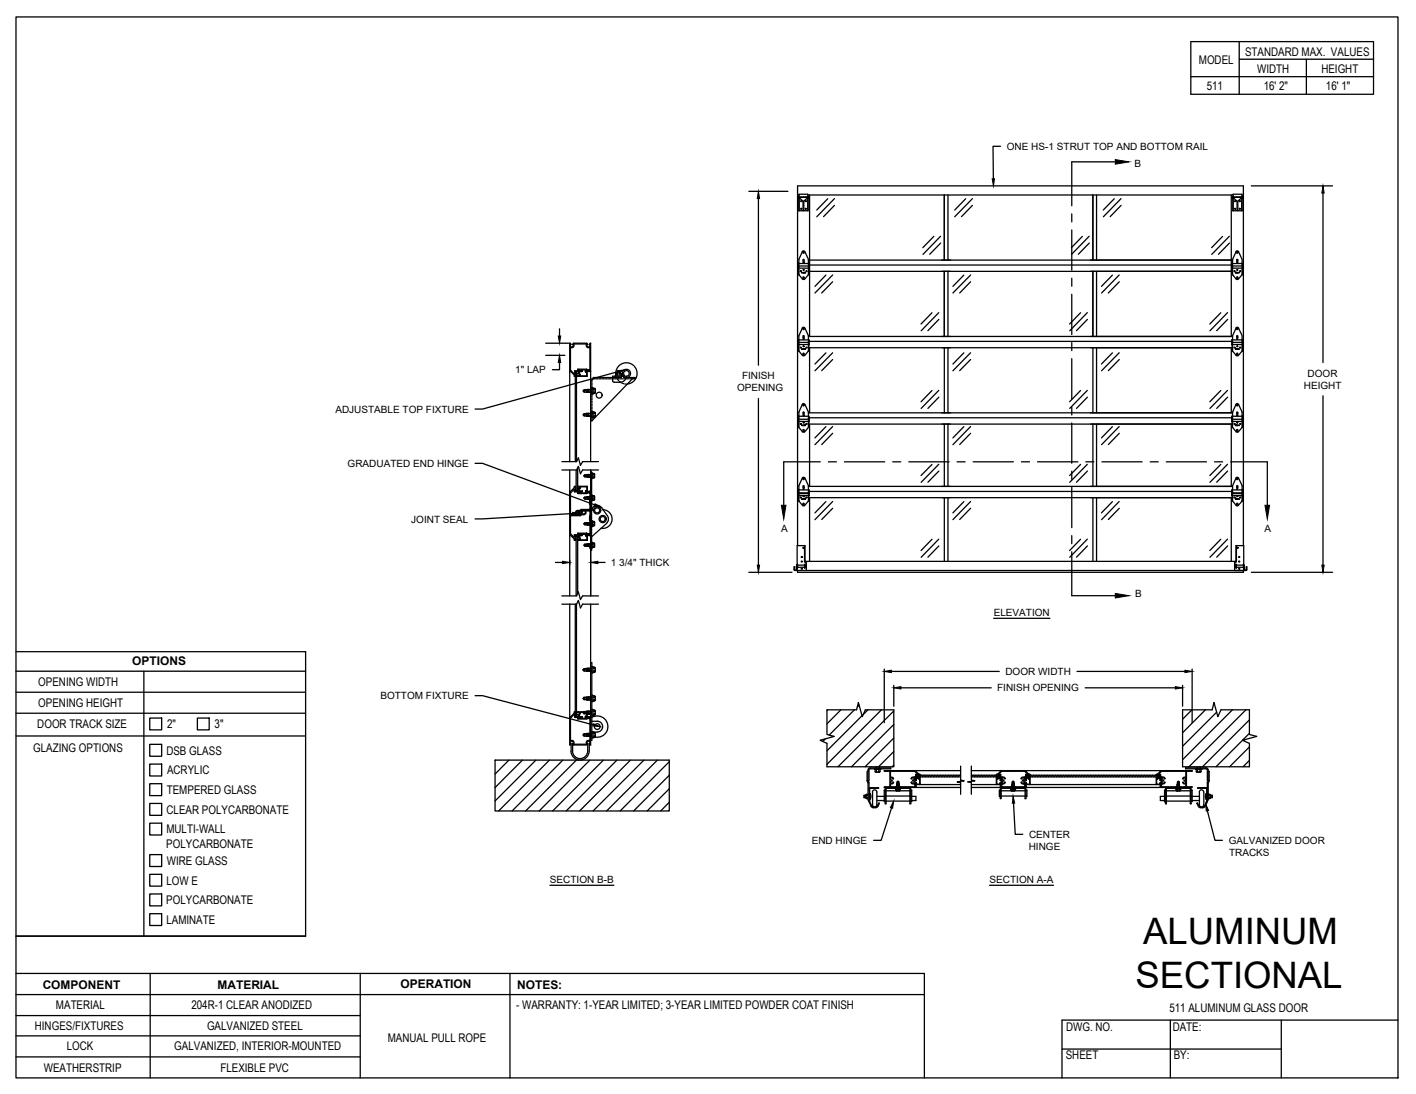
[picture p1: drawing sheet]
<svg xmlns="http://www.w3.org/2000/svg" width="279mm" height="216mm" viewBox="0 0 279 216" stroke-linecap="round" stroke-linejoin="round" font-family="sans-serif">
<!-- layer: ANNOTATIONS -->
<g fill="none" stroke="#000" stroke-width=".25">
<path d="M147.8 37.8h7.7M149.6 39.2v32.9M197.4 28.9h-1.5l.1 6.4M246.9 36.7h16M261 38.1v33.4M107.7 67.7h4.5M107.7 70.1h3.8M110.4 71.5v1.5h-1.4M110.4 64.9v1.4M121.9 73.4l-26.7 7.3h-1.5M149.6 78.6v32.9M261 78.1v33.4"/>
<path d="M93.7 91.4h1.5l22.1 8.2M109.6 111h1.4M112.4 110.5v1M113 101.3l-19.3 1.1M116.5 110.5v.2M118 111h1.4M147.8 112.9h8.5M246.9 112.9h16M93.7 137.3h1.5l21.9 5.7M174.5 132v10.6M175.9 132.5h21.3M176.4 135.3v4.1"/>
<path d="M177.8 135.7h17.8M196.1 122h11.1M212.5 132.5h21.3M214.1 135.7h17.8M233.3 135.3v4.1M235.2 132v10.6M175.9 159.4l-2 6.4h-1.5M200 158.5l.3 6.2h1.5M238.2 160l1.5 5.8h1.5M108.5 174.7h12.6M195.3 174.7h12.6"/>
</g>
<g fill="#000" stroke="#000" stroke-width=".2">
<path d="M149.6 37.8l.3 1.4h-.5zM195.8 35.3h.4l-.2 1.4zM261 36.7l.3 1.4h-.5zM110.2 66.3h.4l-.2 1.4zM110.4 70.1l.2 1.4h-.4zM121.8 73.2l1.4-.2-1.3 .6zM117.4 99.4l1.2 .7-1.4-.2zM111 110.8l1.4 .2-1.4 .2zM113 101.1l1.4 .2-1.4 .3zM116.5 111l1.5-.2v.4zM149.4 111.5h.5l-.3 1.4zM260.8 111.5h.5l-.3 1.4z"/>
<path d="M174.5 132.5l1.4-.2v.4zM176.4 135.7l1.4-.2v.5zM231.9 135.5l1.4 .2-1.4 .3zM233.8 132.3l1.4 .2-1.4 .2zM117.1 142.8l1.3 .6-1.4-.1zM176.3 158.1l-.2 1.4-.4-.1zM199.9 157.1l.3 1.4h-.5zM237.9 158.6l.6 1.3-.5 .2z"/>
</g>
<!-- layer: 511 -->
<g fill="none" stroke="#000" stroke-width=".25">
<path d="M157.4 38.5h.3M157.6 38.8l-.1 .4 .2-.4M157.7 38.3h1.7v.6h-1.7zM157.7 38.9v.1M157.7 38.9l-.1 .1v2.6h.9v-1.9l-.8-.7v2.6M157.8 38.9h1.5M159.3 38.9l.1 .1v2.6h-.8v-1.9l.8-.7M159.3 38.9l.1 .1M159.4 38.8v.1M159.4 39v2.6M159.4 38.8l.2 .4-.1-.3M159.4 38.5h83.9"/>
<path d="M159.7 38.5v27.9M163.3 39.2l-2.1 2.2M164.7 39.2l-3.5 3.6M186.3 38.5v12.8M187 38.5v12.8M190.5 39.2l-2.1 2.2M191.9 39.2l-3.5 3.6M215.6 38.5v12.8M216.4 38.5v12.8M219.9 39.2l-2.2 2.2M221.2 39.2l-3.5 3.6M243 38.5v27.9"/>
<path d="M243.3 38.8l-.1 .4 .1-.4M243.4 38.9l-.2 .1v2.6h.9v-1.9l-.8-.7v2.6M243.4 38.9l-.1 .1M243.4 38.9h1.5M244.9 38.9l.1 .1M244.9 38.9l.2 .1v2.6h-.9v-1.9l.8-.7M245 39v2.6M245 38.9h-1.7v-.6h1.7v.6M245 38.8l.2 .4-.2-.4M245 38.5h.3M157.5 52.5h.1M157.6 52.1l-.1 .9 .1-.1"/>
<path d="M157.6 54.2l.9 1 1-1M157.6 51.9v2.3M157.6 52h1.9M157.6 52.5h1.9M157.6 52.9h1.9M158.3 53.8h-.1M158.3 49.7a.29 .29 0 0 1 .2-.2 .29 .29 0 0 1 .3 .2M158.3 49.7l-.7 1.5v3M158.3 53.8h.1M158.5 54.7h.1M158.5 51.3h.1M158.5 49.7v-.1l.2 .1-.1 .2h-.1"/>
<path d="M158.5 53.8h.1M158.5 49.7v.2M158.5 51.3v.2M158.5 54.7v.2M158.6 53.8h.1M158.7 54.7l-.1 .3-.1-.1M158.7 51.3l-.1 .3-.1-.1M158.8 49.7l.7 1.5v3M158.9 53.8h.1M159.5 51.9v2.3M159.5 51.3h83.7M159.6 52.1l.1 .9-.1-.1"/>
<path d="M159.6 53.6h83.5M159.7 52.5h-.1M159.7 52.3h83.4M163 54.3l-2.2 2.2M164.3 54.3l-3.5 3.5M164.3 55.6l-2.2 2.2M164.7 40.5l-2.2 2.3M184.3 46.7l-2.2 2.2M185.6 46.6l-3.5 3.6M185.6 48l-2.1 2.2M186.3 53.6v12.8M187 53.6v12.8"/>
<path d="M190.2 54.3l-2.2 2.2M191.5 54.3l-3.5 3.5M191.5 55.6l-2.1 2.2M191.9 40.5l-2.2 2.3M213.6 46.7l-2.2 2.2M214.9 46.6l-3.5 3.6M214.9 48l-2.1 2.2M215.6 53.6v12.8M216.4 53.6v12.8M219.5 54.3l-2.2 2.2M220.8 54.3l-3.4 3.5M220.9 55.6l-2.2 2.2"/>
<path d="M221.2 40.5l-2.1 2.3M241.2 46.7l-2.1 2.2M242.6 46.6l-3.5 3.6M242.6 48l-2.2 2.2M243.1 52.5h.1M243.1 52.1v.8M243.2 51.9v2.3M243.2 52h1.9M243.2 52.5h1.9M243.2 52.9h1.9M243.2 54.2l.7 .9M243.8 53.8h.1"/>
<path d="M243.9 49.7a.29 .29 0 0 1 .2-.2 .29 .29 0 0 1 .3 .2M243.9 49.7l-.7 1.5v3M244 54.7h.2M244 51.3h.2M244 54.7l.1 .3 .1-.3M244 51.3l.1 .3 .1-.3M244.1 49.6l.1 .1-.1 .3zM244.1 53.8h.1M244.2 53.8h.1M244.3 53.8h.1M244.4 49.7l.7 1.5v3M244.4 53.8h.1"/>
<path d="M245.1 51.9l.1 2.3-1 .9h-.3M245.2 52.1v.8M245.2 52.5h.1M245.2 52.3h.1M112.4 73.3h.2l.7 .7v.3h.2M112.5 68.6h.1a.53 .53 0 0 0 .6-.1 .53 .53 0 0 0 0-.6h2.5a.53 .53 0 0 0 .1 .6 .53 .53 0 0 0 .6 .1M112.6 68.6v4.6l.6 .5h.2M112.7 68l-.1 .3 .2 .2 .3-.2-.1-.3M112.7 68l-.3-.3v23.4M113 68l.2-.3h2.6l.2 .3M113.4 73.3v.4M113.5 74.3v16.8"/>
<path d="M113.6 74v.1M113.6 74.1h.1M113.6 74h.1M113.6 73.7h.1M113.6 73.7v.1M113.6 73.8v.2M113.6 74.2l-.1 .1M113.7 73.3v17.8M113.7 73.7h.2M113.9 73.7h.2M113.9 73.7h.1M114 73.7l.1 .1"/>
<path d="M114.1 73.7h.1a.23 .23 0 0 1 .1 .3 .23 .23 0 0 1-.3 .2M114.1 74.2l-.4 .1M114.1 73.2v-.2h.5v.3h.3M114.1 73.2h.2v.2l-.3 .3M114.1 73l.3 .1-.1 .6M114.1 73.1l.1 .1M114.2 73.2v.1h-.7l.1 .4M114.3 73.7l.2 .5M114.5 73.9v.1M114.5 74.2h1.2M114.9 73.2l-.2-.2h1l.1 .1-.3 .2 .9-.2-.3 .2h.4M114.9 73.3h.1"/>
<path d="M115.5 73.4h.1M115.5 73.2v.2M115.5 73.2l.1 .1M115.5 73.1v.1M115.5 73.4h.2M115.6 73.3h.1M115.6 73.2v.1M115.6 73.3h.2v1l-1.8-.1M115.7 76.9l.1 .5M115.7 77l-.6 .2 .3 .2M115.7 74.2h.1M115.7 73.4l.1 .7"/>
<path d="M115.7 74.1l.1 .1M115.8 72.9l-1.7-.1-.1 .4h-.6M115.8 74.2h-.1M115.9 76.9h-.6l-.2 .3 .2 .2h.9M115.9 76.9h.2M115.9 76.9l.1 .5M116 68l-.2 .3 .3 .2 .3-.2-.1-.3M116.1 76.9h.7M116.1 76.9l.1 .5M116.2 77.4h.6M116.3 68l.2-.3v23.4M116.4 68.6v4.3l-.5 .1-.2-.1"/>
<path d="M116.8 76.6h.2v1.1h-.2M116.8 75v.3M116.8 75.5v.4M116.8 76.1v1.6M116.8 77.9v.4M116.8 78.5v.4M116.8 79.1v.4M116.8 79.7v.4M117 76.6l.4 .1 .1 .8-.5 .2M117 77.4h.3M117 76.9h.3M117 74.8h.5"/>
<path d="M117.1 74.5l-.3 .5h-.3M117.1 74.5h4.4M117.3 76.9l.2 .1M117.3 77.4l.2 .1M117.5 76.8l-.2 .1M117.5 77.3l-.2 .1M117.7 74.8h.4M118.3 74.8h.4M118.9 74.8h.4M119.5 74.8h.3M120.1 74.8h.4M120.7 74.8h.4"/>
<path d="M121.2 74.8h.4M121.5 74v.3M121.5 74h1.1M121.5 74a2.11 2.11 0 0 1 1.8-2.4 2.11 2.11 0 0 1 2.4 1.9 2.11 2.11 0 0 1-1.9 2.3M121.6 73.7v.3M121.6 74.4l.2 .3M121.7 73.6l-.1 .1M121.7 73.6h.7M121.8 73.7v.3M121.8 74.5h.8M121.8 74.8h.4M121.9 74.8l.2 .3"/>
<path d="M121.9 73.6l-.1 .1-.1-.1M122.2 73.6l.1 .1 .1-.1M122.2 75.3l.4 .2M122.3 73.7v.3M122.4 73.6l.2 .1M122.4 74.8h.4M122.6 73.7v.3M122.6 74v.3M122.7 75.6l.4 .1M123 74.8h.4M123 74.5h.6M123.2 74.1a.56 .56 0 0 1 .1-.9 .56 .56 0 0 1 .8 .4 .56 .56 0 0 1-.5 .7h-2.7v.8l.3 .3"/>
<path d="M123.2 74.1l-.2 .2a.81 .81 0 0 1 .2-1.3 .81 .81 0 0 1 1.2 .5 .81 .81 0 0 1-.8 1M123.3 75.8h.3M123.6 74.5a1.17 1.17 0 0 1-1.2 .9h-1.2M123.6 74.5h1.8v.3h-.6l-8 8.2M123.6 74.8h.4M124.2 74.8h.5M157.5 67.5l.1 .1M157.6 67.2l-.1 .9 .1-.1M157.6 69.3l.9 .9 1-.9M157.6 67v2.3M157.6 67.1h1.9M157.6 67.6h1.9"/>
<path d="M157.6 68h1.9M158.3 68.9h-.1M158.3 68.9h.1M158.5 79.9l.1-.1 .1 .2h-.2M158.5 70h.1M158.5 69.8h.1M158.5 66.3h.1l.1 .3h-.2M158.5 64.8v-.1l.2 .1-.1 .2-.1-.1M158.5 68.8v.1M158.5 64.8v.2M158.5 66.3v.3M158.5 69.8v.2"/>
<path d="M158.5 79.9v.1M158.5 68.9h.1M158.6 68.9h.1M158.7 69.8v.2M158.7 68.8h.1M158.8 68.8h.1M158.8 79.8a.29 .29 0 0 0-.3-.1 .29 .29 0 0 0-.2 .1l-.7 1.5v3M158.8 64.7a.29 .29 0 0 0-.3-.1 .29 .29 0 0 0-.2 .1l-.7 1.6v3M158.8 64.8l.7 1.5v3M158.8 79.8l.7 1.5v3M158.9 68.9h.1M159.5 67v2.3"/>
<path d="M159.5 66.4h83.7M159.6 67.2l.1 .9-.1-.1M159.6 68.6h83.5M159.7 67.5l-.1 .1M159.7 67.4h83.4M159.7 68.6v12.9M163 69.6l-2.2 2.2M164.3 69.6l-3.5 3.6M164.3 71l-2.2 2.2M183.9 61.7l-2.2 2.2M183.9 77.1l-2.2 2.2M185.2 61.7l-3.4 3.6"/>
<path d="M185.2 77l-3.4 3.6M185.3 63l-2.2 2.3M185.3 78.4l-2.2 2.2M186.3 68.6v12.9M187 68.6v12.9M190.2 69.6l-2.2 2.2M191.5 69.6l-3.5 3.6M191.5 71l-2.1 2.2M213.2 61.7l-2.1 2.2M213.2 77.1l-2.1 2.2M214.5 61.7l-3.4 3.6M214.5 77l-3.4 3.6"/>
<path d="M214.6 63l-2.2 2.3M214.6 78.4l-2.2 2.2M215.6 68.6v12.9M216.4 68.6v12.9M219.5 69.6l-2.2 2.2M220.8 69.6l-3.4 3.6M220.9 71l-2.2 2.2M240.9 61.7l-2.2 2.2M240.9 77.1l-2.2 2.2M242.2 61.7l-3.5 3.6M242.2 77l-3.5 3.6M242.2 63l-2.1 2.3"/>
<path d="M242.2 78.4l-2.1 2.2M243 68.6v12.9M243.1 67.5v.1M243.1 67.2v.8M243.2 69.3v-3l.7-1.6 .2-.1 .3 .2 .7 1.5v3M243.2 67v2.3M243.2 67.1h1.9M243.2 67.6h1.9M243.2 68h1.9M243.2 69.3l.7 .8M243.8 68.9h.1M243.9 68.8h.1"/>
<path d="M244 68.8h.1M244 69.8h.2M244 70h.2M244 69.8v.2M244.1 79.8l.1 .1-.1 .2zM244.1 66.3h.1l-.1 .4zM244.1 64.7l.1 .1-.1 .2zM244.1 68.9h.1M244.2 68.9h.1M244.2 68.8v.1M244.2 69.8v.2M244.3 68.9h.1"/>
<path d="M244.4 68.9h.1M245.1 67l.1 2.3-1 .9-.3-.1M245.2 67.2v.8M245.2 67.5v.1M245.2 67.4h.1M110.9 92.8h2.9l.3-.8 .4 1.5 .5-.7h3.1M110.9 91.1h2.9l.3-.7 .4 1.4 .5-.7h3.1M112.4 92.8v8.8M112.6 97.3v4.1M113.3 96.3l-.7 .6h-.2M113.3 97l.1 .1M113.3 97l-.1-.4-.7 .7"/>
<path d="M113.4 97.1h.6M113.5 96.1l-.2-.1v.2M113.5 96.1h.1M113.6 96.2h.1M113.5 96.2v.2M113.5 96.2h.1M113.5 96.4l.1 .1M113.6 96.5v.1M113.6 96.6h.1M113.6 96.5h.1M113.6 96.2h-.1M113.6 96.6l-.1 .3 .8 .1"/>
<path d="M114 92.3v4.5h-.3v-4M114 97.2l.1 .2M114.1 97.4h1.7M114.1 96.1l1.8-.1v.9h-.2M114.1 96.5l.2 .4v.1l-.1 .1 .1 .1M114.3 97l-.2 .3h.5v-.3M114.3 97.2h.1M114.3 97h.1M114.3 96.6l.1 .5-.1 .1M114.3 96.6h.1M114.5 96.1v.2l-.2 .3M114.9 97h-.3"/>
<path d="M114.9 97h.1M115.6 97h.1M115.6 96.9v.1M115.7 81.7l-.6 .2 .3 .2M115.7 97l.2 .2-.2 .1h-1l.2-.3M115.7 96.9v.1M115.7 98.1l.1 .4M115.7 93.7l.1 .4M115.7 97.4l.2-.1 .5 .1v3.1h-1.7M115.8 82.1h.4M115.8 96.8h-.3v.3l.2-.1M115.8 98.1l-.6 .2 .3 .2"/>
<path d="M115.8 93.8l-.6 .1 .3 .2M115.8 98.1h-.4l-.2 .2 .2 .2h.8M115.8 96.1l-.1 .7M115.8 96.1h-1.3M115.8 96.1h-.1M115.8 98h.1M115.8 98v.1M115.9 81.6h-.6l-.2 .3 .2 .2h.5l-.1-.5M115.9 81.6h.2M115.9 81.6l.1 .5M115.9 93.6l-.5 .1-.2 .2 .2 .2h.8M116.1 81.6h.7"/>
<path d="M116.1 81.6l.1 .5M116.1 98h-.2l.1 .5M116.1 98h.5M116.1 93.6h-.2l.1 .5M116.1 93.6h.5M116.1 98l.1 .5M116.1 93.6l.1 .5M116.2 96.9l.2 .3h-.3l-.3-.3M116.2 82.1h.6M116.2 98.5h.5M116.2 94.1h.5M116.2 96.9h.3"/>
<path d="M116.4 98l.1 .5M116.4 93.6l.1 .5M116.5 98.6h.1M116.5 92.8v7.9M116.5 83h.3M116.5 93.1h.2v6.9l.2 .3M116.5 97.6h.2M116.6 98h.1M116.6 98v.5M116.6 93.6h.1M116.6 93.6v.5M116.7 98.8h.2"/>
<path d="M116.7 97.8h.2v1M116.7 93.4h.2v1h-.2M116.8 81.3h.2M116.8 80.3v.4M116.8 80.9v1.6M116.8 82.7v.3M116.9 97.8l.4 .1M116.9 93.5h.4v.7M116.9 93.7l.4 .1M116.9 98.5h.3M116.9 98h.3M116.9 94.1h.3"/>
<path d="M117 81.3v1.1h-.2M117 81.3l.4 .1 .1 .8M117 82.1h.3M117 81.6h.3M117.2 98l.1 .2M117.2 94.1l.1 .1M117.3 97.9l-.1 .1M117.3 93.5l-.1 .1M117.3 98.4l-.1 .1M117.3 98.6l-.4 .1M117.3 94l-.1 .1M117.3 94.2l-.4 .1"/>
<path d="M117.3 81.6l.2 .1M117.3 98v.6l-.1-.1M117.5 81.5l-.2 .1M117.5 82l-.2 .1 .2 .1M117.5 82.2l-.5 .2M157.6 97.4l-.1-.1 .1 .5M157.6 96.8l-.1-.1v.5h.1M157.6 82.2v.5M157.6 82.8l-.1-.1v.5h.1M157.6 98.9l.9 .9 1-.9M157.6 82.1v2.2l.7 .9M157.6 97.3h1.9"/>
<path d="M157.6 96.7h1.9M157.6 97.8h1.9M157.6 97.4h1.9M157.6 96.6v2.3M157.6 82.1h1.9M157.6 82.7h1.9M157.6 83.2h1.9M158.3 98.4l-.1 .1M158.3 83.9l-.1 .1M158.3 98.5h.1M158.3 83.9h.1M158.3 85.2l.2 .1 .3-.1"/>
<path d="M158.5 99.4v-.1l.2 .1-.1 .2h-.1M158.5 96.2h.1M158.5 95.9h.1l.1 .3M158.5 94.4v-.1l.2 .1-.1 .2h-.1M158.5 84.8h.1l.1 .2h-.2M158.5 81.4v-.1l.2 .1-.1 .3h-.1M158.5 98.4v.1M158.5 83.9v.1M158.5 81.4v.3M158.5 84.9v.1M158.5 94.4v.2M158.5 95.9v.3"/>
<path d="M158.5 99.4v.2M158.5 98.4v.1zM158.6 98.4l.1 .1M158.6 83.9l.1 .1M158.8 94.4a.29 .29 0 0 0-.3-.2 .29 .29 0 0 0-.2 .2l-.7 1.4v3.1M158.8 94.4l.7 1.4v3.1M158.9 98.4h.1M158.9 98.4v.1M158.9 83.9h.1M158.9 83.9v.1M159.5 96.6v2.3M159.5 82.1v2.2"/>
<path d="M159.5 84.3l-.7 .9M159.5 81.5h83.7M159.5 96h83.7M159.6 97.4l.1-.1-.1 .5M159.6 96.8l.1-.1v.5h-.1M159.6 82.2v.5M159.6 82.8l.1-.1v.5h-.1M159.6 83.7h83.5M159.6 98.2h83.5M159.7 82.4h83.4M159.7 97h83.4M159.7 83.7v12.3"/>
<path d="M159.7 98.2v12.6M163 84.2l-2.2 2.2M163 99l-2.2 2.2M164.3 84.2l-3.5 3.6M164.3 85.5l-2.2 2.2M164.3 99l-3.5 3.6M183.9 91.7l-2.2 2.2M185.2 91.6l-3.4 3.6M185.3 93l-2.2 2.2M186.3 83.7v12.3M186.3 98.2v12.6M187 83.7v12.3"/>
<path d="M187 98.2v12.6M190.2 84.2l-2.2 2.2M190.2 99l-2.2 2.2M191.5 85.5l-2.1 2.2M191.5 84.2l-3.5 3.6M191.5 99l-3.5 3.6M213.2 91.7l-2.1 2.2M214.5 91.6l-3.4 3.6M214.6 93l-2.2 2.2M215.6 83.7v12.3M215.6 98.2v12.6M216.4 83.7v12.3"/>
<path d="M216.4 98.2v12.6M219.5 84.2l-2.2 2.2M219.5 99l-2.2 2.2M220.8 84.2l-3.4 3.6M220.8 99l-3.4 3.6M220.9 85.5l-2.2 2.2M240.9 91.7l-2.2 2.2M242.2 91.6l-3.5 3.6M242.2 93l-2.1 2.2M243 83.7v12.3M243 98.2v12.6M243.1 96.8v.4"/>
<path d="M243.1 97.4v.4M243.1 82.8v.4M243.1 82.2v.5M243.2 98.9v-3.1l.7-1.4a.29 .29 0 0 1 .2-.2 .29 .29 0 0 1 .3 .2l.7 1.4v3.1M243.2 84.3v-3l.7-1.5a.29 .29 0 0 1 .2-.1 .29 .29 0 0 1 .3 .1l.7 1.5v3M243.2 97.3h1.9M243.2 96.7h1.9M243.2 97.8h1.9M243.2 97.4h1.9M243.2 96.6v2.3M243.2 82.1v2.2M243.2 82.1h1.9"/>
<path d="M243.2 82.7h1.9M243.2 83.2h1.9M243.2 98.9l.7 .8M243.2 84.3l.7 .9M243.8 98.4h.1M243.8 98.4v.1M243.8 83.9h.1M243.8 83.9v.1M243.9 98.4h.1M243.9 83.9h.1M243.9 85.2l.2 .1 .2-.1M244 98.4h.1"/>
<path d="M244 83.9h.1M244 96.2h.2M244 96.2l.1-.4 .1 .4M244.1 99.3l.1 .1-.1 .3zM244.1 94.3l.1 .1-.1 .3zM244.1 84.8l.1 .1-.1 .2zM244.1 81.3l.1 .1-.1 .4zM244.1 98.4v.1M244.1 83.9v.1M244.2 98.4v.1zM244.2 84h.1M244.2 98.4v.1"/>
<path d="M244.2 83.9v.1M244.3 98.5h.1M244.3 83.9h.1M244.4 98.4l.1 .1M244.4 83.9l.1 .1M245.1 98.9l-.9 .9-.3-.1M245.1 82.1l.1 2.2-.9 .9M245.1 96.6v2.3M245.2 96.8v.4M245.2 97.4v.4M245.2 82.8v.4M245.2 82.2v.5"/>
<path d="M245.2 82.4h.1M245.2 97h.1M110.9 117.6h2.9l.3-.8 .4 1.5 .5-.7h3.1M110.9 119.2h2.9M112.4 101.5v.2M112.4 119.2v27.8l.3-.2M112.4 105.7h.2l.7 .6v.3h.2M112.4 101.7v15.9M112.5 105.3l.7 .7 .2-.5M112.5 101.4l1 .1M112.6 101.8v3.5M113.5 119.2v21.3"/>
<path d="M113.5 106.2l.1 .3M113.5 106h.1M113.5 106.1h.1M113.6 106.4h.1M113.6 106.5h.1M113.6 106.1h.1M113.6 106.2h-.1M113.6 106.5l-.1 .1M113.6 106l-.1 .1M113.7 119.2v22.2M113.8 119.2l.3-.7 .4 1.5 .5-.8h3.1M114 117.2v-11.4h-.3v11.8"/>
<path d="M114.1 106.5h.1M114.2 105.5v-.2l.2 .2-.1 .5M114.2 105.6h.1M114.3 105.6l-.8 .1v.3M114.3 105.6h.1M114.3 106h.1M114.3 106l.2 .3M114.4 101.3l-.1 .3h-1.8h1.9l.2-.1M114.5 101l-.1 .2M114.5 100.7h-.5a.55 .55 0 0 0-.4 .8h-.1M114.5 106.3v.3l1.2-.1M114.5 100.7h.1"/>
<path d="M114.5 101.7l-2 .1M114.6 100.9h-.6a.32 .32 0 0 0-.3 .3 .32 .32 0 0 0 .3 .3 .32 .32 0 0 0 .3-.3l.1 .1M114.6 100.9l.2 .1M114.6 100.9l-.8 .1v.3l.3 .1 .1-.1-.1-.3h.4M114.6 101.4h.6M114.7 101.6h.5M114.7 101.6l-.1 .1M114.7 100.5l-.2 .2M114.7 105.4l.2 .2M114.7 105.4h1h-1M114.7 100.7l-.1 .2M114.8 100.7h-.1"/>
<path d="M114.8 100.7h1.7M114.8 101l.1 .1M114.8 101.1l-.1 .3-.3-.1M114.9 105.6l-.3 .1v-.3h-.5l.2 .4-.2 .3M114.9 100.7l-.1 .3M114.9 105.6h.1M114.9 101a.31 .31 0 0 1 .4-.2 .31 .31 0 0 1 .2 .4 .31 .31 0 0 1-.3 .2M115.2 100.7h.1M115.2 101.6a.55 .55 0 0 0 .4-.8l.8 .1v4.4h-.5h.4M115.6 105.7h.1M115.6 105.6h.1M115.6 105.6v.1"/>
<path d="M115.7 105.4l.2 .1-.2 .1 .2 .1v.9h-1.8M115.7 105.7l-.2-.2v.3h.3M115.7 107.4l.1 .4M115.7 103.2l.1 .4M115.7 105.2l.2 .1M115.7 105.8l.1 .7M115.8 105.2h-1.7l-.1 .3h-.6M115.8 107.5l-.6 .1 .3 .2M115.8 103.2l-.6 .2 .3 .2M115.8 106.5v.1M115.8 103.2h-.4l-.2 .2 .2 .2h.8M115.8 103.1h.1"/>
<path d="M115.8 103.1v.1M115.9 107.3l-.5 .1-.2 .2 .2 .2h1.1M116 107.8l-.1-.5h.7v.5M116.1 105.5l-.3 .2 .3-.2M116.1 105.5h.3h-.3M116.1 103.1h-.2l.1 .5M116.1 103.1h.5M116.1 107.3l.1 .5M116.1 103.1l.1 .5M116.2 105.7h.3h-.3M116.2 103.6h.5M116.4 107.3l.1 .5"/>
<path d="M116.4 103.1l.1 .5M116.4 107.8v.2M116.4 108l.1 .3M116.4 105.5l-.2 .1M116.5 107.8h.2M116.5 100.7h.1M116.5 108.3h.1M116.5 107.5h.1M116.5 119.2v27.8l-.2-.2M116.5 100.8v16.8M116.5 107.5l-.1 .4M116.5 100.1l.3 .5"/>
<path d="M116.5 100.7h.3M116.6 103.1h.1v.4M116.6 107.3h.1M116.6 103.1v.5M116.7 102.8h.2v1.1h-.2M116.7 107.1h.2v1h-.2M116.7 100.7v.4M116.7 101.3v.4M116.7 101.9v.4M116.7 102.5v.4M116.7 103.7v.4M116.7 104.3v.4"/>
<path d="M116.7 104.9v.4M116.7 105.5v3.1h-.2M116.8 100.7a1.01 1.01 0 0 1 .7-.9 1.01 1.01 0 0 1 1.1 .3l1.2 1.7M116.9 107.1l.4 .1-.1 .1M116.9 102.9l.4 .1M116.9 107.4h.3M116.9 103.1h.3M116.9 103.6h.3M117.2 107.4l.1 .1M117.2 103.1l.1 .1M117.3 103l-.1 .1M117.3 107.9l-.4 .1"/>
<path d="M117.3 107.7l-.1 .1M117.3 103.5l-.1 .1M117.3 103.7l-.4 .1M117.3 107.3v.6l-.4-.1M117.3 103v.7l-.1-.1M119 100.6a1.85 1.85 0 0 1 1.8 2 1.85 1.85 0 0 1-2.2 1.7M119.7 103.3l-3.2 2.8M119.8 101.8a1.13 1.13 0 0 1-.1 1.5M156.7 112.4l.1 .2M156.7 112.4l.1-.5v.6M156.8 112.5h.5M157.2 111.7l-.1 .8"/>
<path d="M157.3 111.4v.7M157.3 111.5v.5M157.4 112.6v.3h87.9v-.3M157.4 107.7v-71h87.9v71M157.4 112h1.4M157.4 111.5h1.4M158.8 107.7l-.1 3 .4 .4M158.8 111.4v.7zM158.8 110.7l.3 .3v1.6M158.8 110.7v-3h-1.5v4.9M158.8 111.5v.5M158.8 110.8h85.1"/>
<path d="M164.3 100.3l-2.2 2.2M183.9 106.4l-2.2 2.2M185.2 106.4l-3.4 3.6M185.3 107.7l-2.2 2.3M191.5 100.3l-2.1 2.2M213.2 106.4l-2.1 2.2M214.5 106.4l-3.4 3.6M214.6 107.7l-2.2 2.3M220.9 100.3l-2.2 2.2M240.9 106.4l-2.2 2.2M242.2 106.4l-3.5 3.6M242.2 107.7l-2.1 2.3"/>
<path d="M243.6 112.6v-1.6l.3-.3v-3h1.5v4.9M243.9 111.4v.7zM243.9 111.5v.5M243.9 110.7l-.3 .4M243.9 112h1.4M243.9 111.5h1.4M244 107.7v3M245.4 112.5h.5l.1-.6v.5l-.1 .2h-89.1M245.4 111.4v.7M245.4 111.5v.5M245.5 111.7l.1 .8M115.2 137.6h.5l.1 .5h-.6l-.2-.3z"/>
<path d="M115.4 132.4l-.4-.2 .2 .2 1 .1M115.7 137.7l-.7 .1 .4 .3M115.7 132l.1 .5M115.9 137.6h-.2M115.9 131.9l-.7 .1-.2 .2 .7-.2M115.9 131.9h.2M115.9 131.9l.1 .6M116 138.1h.5M116.1 137.6h-.2l.1 .5h-.2M116.1 137.6h.5M116.1 131.9h.5M116.1 137.6l.1 .5"/>
<path d="M116.1 131.9l.1 .6M116.2 132.5h.3M116.3 137.6l.2 .5M116.3 131.9l.2 .6M116.5 138.1h.2M116.5 132.5h.2M116.5 130.8h.3v15.3h-.3M116.6 137.6h.2M116.6 137.6l.1 .5M116.6 131.9l.1 .6M116.6 131.9h.2M116.7 138.1h.1"/>
<path d="M116.7 132.5h.1M116.8 137.2h.2M116.8 131.6h.2v1.2h-.2M117 137.3l.4 .1v.8l-.1-.1 .1-.1M117 137.3v1.1h-.2M117 131.7l.4 .1M117 138.3h.3M117 137.6h.3M117 138.1h.3M117 132.4h.3M117 131.9h.3M117.3 137.6l.1 .1"/>
<path d="M117.3 131.9l.1 .1M117.3 132.4l.1 .2M117.4 137.4l-.1 .2M117.4 131.8l-.1 .1M117.4 138.2l-.1 .1M117.4 132.5l-.4 .2M117.4 132.3l-.1 .1M117.5 131.8v.7M169.5 139.1l-.3 .4M97.7 150v10h34.4v-10l-34.4 .1M100.4 150l-2.7 2.8M103.1 150l-5.4 5.4"/>
<path d="M105.7 150l-8 8.1M108.4 150l-10 10M111.1 150l-10.1 10M112.7 146.8l-.1-.3 .2-.2 .3 .2-.1 .3M112.7 146.8a2.62 2.62 0 0 0 .9 3 1.79 1.79 0 0 0 2.6-1.6l.1-1.4M113 146.8l.2 .2h2.6l.2-.2M113 146.8v1.4a1.49 1.49 0 0 0 1.5 1.5 1.49 1.49 0 0 0 1.5-1.5v-1.4M113.3 140.8l-.7 .6h-.2M113.3 140.7v.1M113.4 141.5l.6 .1 .1 .3h1.7M113.4 141.1l-.2-.1-.6 .6v4.5M113.4 141.1v.4"/>
<path d="M113.5 140.5l.1 .1M113.5 140.5h-.2v.2M113.6 140.6h.1M113.6 140.7l-.1 .7h.8l-.2 .2M113.6 140.7h.1M113.6 140.6v.1M113.7 150l-10 10M113.7 140.5l.4 .1M114 140.6h.1M114 140.6l1.8-.1v.9M114.1 140.6l.3 .2-.3 .2M114.1 141l-.4 .1"/>
<path d="M114.1 141l.2 .4v.2h-.1M114.2 141.6h-.1M114.3 141.2l.1 .4-.3 .1M114.5 140.8l-.3 .3M114.5 140.6l-.1 .2M114.9 141.5l-.3-.1v.4h-.5v-.2M114.9 141.5h.1M115.2 144.8h.5l.1 .5h-.6l-.2-.3zM115.2 140.4h.5l.1 .5h-.6l-.2-.3zM115.5 141.4v.2M115.6 141.5h.1M115.6 141.5l-.1 .1"/>
<path d="M115.6 141.4h.1M115.7 144.9l-.7 .1 .4 .3M115.7 140.5l-.7 .1 .4 .3M115.7 140.5v.1M115.7 141.9h.7v4.2a.53 .53 0 0 0-.6 .2 .53 .53 0 0 0-.1 .6h-2.5a.53 .53 0 0 0 0-.6 .53 .53 0 0 0-.6-.2h-.1M115.8 140.5l-1.3 .1M115.8 140.6v.7l-.3 .1M115.8 141.4l.3 .2h.3l-.3-.2h.4M115.8 141.4h-.3l.3 .2-.1 .2h-1l.2-.3M115.8 141.4h.1M115.9 144.7l-.2 .1M115.9 140.4h-.2"/>
<path d="M115.9 140.4l.1 .5h-.2M115.9 140.4h.2M116 146.8l-.2-.3 .3-.2 .3 .2-.1 .3M116 145.3h.5M116 140.9h.2M116.1 144.7h-.2l.1 .6h-.2M116.1 144.7h.5M116.1 140.4h.5M116.1 144.7l.1 .6M116.1 140.4l.1 .5M116.2 140.9h.3M116.3 144.7l.2 .6"/>
<path d="M116.3 140.4l.2 .5M116.4 150l-10 10M116.5 145.3h.2M116.5 140.9h.2M116.5 140.9h.1M116.6 144.7l.1 .6M116.6 144.7h.2M116.6 140.4h.2M116.6 140.4l.1 .5M116.7 145.3h.1M116.7 140.9h.1M116.8 144.4h.2v1.2h-.2"/>
<path d="M116.8 140l.2 .1v1.1h-.2M116.8 142.3h1.1M116.8 141.6a2.11 2.11 0 0 1 3.1 1.4 2.11 2.11 0 0 1-2.5 2.5M117 144.5l.5 .2-.1 .8h-.4M117 140.4l.4 .1M117 140.1l.4 .1-.1 .2M117 144.8h.3M117 145.3h.3M117 140.9h.3M117.3 145.3l.1 .1M117.3 144.8l.1 .1M117.4 144.6l-.1 .2"/>
<path d="M117.4 145.2l-.1 .1M117.4 141l-.4 .1M117.4 140.7l-.1 .2M117.5 140.3l-.1 .7-.1-.1M117.8 142.3a1.07 1.07 0 0 1 1.1 1.1 1.07 1.07 0 0 1-1.1 1.1h-1M119.1 150l-10 10M121.7 150l-10 10M124.4 150l-10 10M127.1 150l-10.1 10M129.7 150l-10 10M132.1 150.3l-9.7 9.7M132.1 153l-7.1 7"/>
<path d="M132.1 155.7l-4.4 4.3M132.1 158.3l-1.7 1.7M162.9 145.8l-.6 .5M163.2 140.1h5.8l.4-1.5 .7 2.8 .7-1.3h5.6v11.2h-13.2v-4.6l-1.4-.6 2.8-.8-1.4-.4zM163.3 140.1l-.1 .1M165.9 140.1l-2.7 2.8M168.6 140.1l-5 5M170.1 141.2l-6.9 7M170.6 157v.4M170.8 157v.3M170.9 157h-.4v.4h.4M170.9 156.9v.6"/>
<path d="M170.9 157.4h.4M170.9 157h.4M170.9 157.4v.2h.4M170.9 157v.4M171.3 154.4v.1M171.3 140.1l-1 .9M171.3 152.2h-.2v1.8l.2 .5M171.3 156.8h-.4v.2M171.3 154.5v3.4h.2M171.3 154.1l.1 .4 .1 3.7 .5 1.1 .8 .1M171.5 155.7l.2-.3h1.7v.2h-1.7l-.1 .1M171.6 158.1v.1"/>
<path d="M171.6 158.2l.5 1 .2 .1M171.6 155.7v2.5M171.6 156.7h.1v1M171.6 157.7h.1M171.7 151.7l-.2 .2v2.2h-.2M171.7 156.6a.98 .98 0 0 1 0 1.1M171.7 151.7h4v-.2l-4.2 .1-.2 .3v2.2M172.2 156.1a.43 .43 0 0 1 .5-.2 .43 .43 0 0 1 .3 .4v2.5a.43 .43 0 0 1-.4 .5 .43 .43 0 0 1-.5-.5zM172.4 159.3h.4M172.6 151.7h1.2M172.7 151.8v.5h.7M172.8 152.4h.7"/>
<path d="M172.9 151.3v.2M172.9 151.8v.5M173 158h1.5M173 157.2h1.5M173.2 159.1l-.4 .3M173.2 159.2l.3-.7h-.1l-.3 .6-.3 .2M173.4 151.8v.5M173.4 151.3v.2M173.7 151.8l-.1 .5h-.2M173.9 140.1l-10.7 10.7M174.5 157.4v.8l.2-.1M174.7 156.1l-.2-.2v1.3l.2-.1"/>
<path d="M174.8 155.4l-.2 .4M174.8 155.6h4.7M174.8 158.1h4.7M174.8 156.1h1.9M174.8 157.1h4.7M174.8 155.4v3.2h-.1v-2.8M175.5 152.2h.1M175.6 155.2l-1.1 .1v.1h15M175.6 152.3v2.9M175.8 152.2l-.1 1.2a.34 .34 0 0 1 .4 0 .34 .34 0 0 1 .2 .3l-.4-.2-.2 .3 .3 .2-.2 .2v.3h.3l.2-.2a.36 .36 0 0 1-.6 .4M175.8 152.2h4.7M175.9 155.4h.1"/>
<path d="M176.4 140.3l-11 11M176.4 143l-8.4 8.3M176.4 145.6l-5.7 5.7M176.4 148.3l-3 3M176.4 151l-.4 .3M176.7 155.8h1M176.7 155.6v.1M176.8 156l.1 .1M176.8 155.8v.2M176.9 156.1h.6M177 156l.1 .1M177 154.7v.4"/>
<path d="M177 155.8l-.1 .3M177 154.5l.2-.3 .1 .5M177 155.4h.1M177.4 156l.1 .1M177.4 154.7h-.4v-.4l.2-.1 .2 .1v.5M177.4 156l-.1 .1M177.4 155.8v.2M177.4 154.8v.2M177.4 155v.4M177.4 155l-.4 .1v.3M177.4 154.8l-.4 .1M177.4 155.2l-.4 .1"/>
<path d="M177.6 155.8l-.1 .3M177.6 155.6v.1M177.7 156.1h1.8M179.5 155.4v3.2h.2v-2.8M179.5 155.4l.2 .4M179.7 156.1l.2-.2v1.3l-.2-.1M179.8 154.4l.2 .3 .5 .1v.4l-4.7 .1-.1-.6M179.8 153.6l.4-.1 .1 .1v.3l-.2 .1M179.9 154.4h-.1M179.9 157.2h.8v.8h-.8M179.9 157.4v.8l-.2-.1M180.1 154v.1"/>
<path d="M180.1 154.1l.2 .1v.3h-.3l-.1-.1M180.1 154h.1M180.3 153.4a.37 .37 0 0 0-.5 .3M180.5 152.2h.1M180.5 152.2l.5 .5M180.6 153.5h.1M180.6 153.5v.2l.4-.1M180.6 154.6h.1M180.7 154.6h.1v.1M180.7 154.6h.1M180.7 153.3l-.4 .1M180.7 152.9v.4"/>
<path d="M180.7 152.8v.1M180.7 154.1l-.2-.2v.8l.1 .1 .2-.2v.2M180.7 153.6l-.2-.1v.3h.2M180.7 153.6h.1M180.7 154.1h.1M180.8 154l-.1 .1M180.8 153.6h-.1M180.8 153.3h8.7M180.8 152.1v.2l.5 .5M180.8 153.9v.1M180.8 154.8l-.2 .2v.3l.2-.2v.3M180.8 154.8h.1"/>
<path d="M180.8 154.8h8.7M180.8 154.7h.1M180.9 154.8h.6M181 152.7l-.3 .1M181 153.6h.1M181.1 153h.1M181.1 153.6l.2 .1M181.1 153h-.3v.6M181.1 153.4l-.3 .2-.1-.1M181.1 153.4h.1M181.2 153h.1M181.3 153.7h.1"/>
<path d="M181.3 153l-.3 .3M181.3 152.8h.1M181.4 153h.1M181.4 152.8h.1v.2M181.4 153.7h-.1M181.4 153.7l.1 1M181.5 154.8h.1M181.5 153.4h.1M181.5 153.4v1.4M181.5 153h.1M181.5 153h8M181.8 153l-.3 .3"/>
<path d="M182.4 153l-.4 .3M182.9 153l-.3 .3M183.4 153l-.3 .3M184 153l-.4 .3M184.5 153l-.3 .3M185 153l-.3 .3M185.6 153l-.4 .3M186.1 153l-.3 .3M186.6 153l-.3 .3M187.2 153l-.4 .3M187.7 153l-.3 .3M188.2 153l-.3 .3"/>
<path d="M188.8 153l-.4 .3M189.3 153l-.3 .3M189.5 151.2v2.7l.7 .2-1.3 .2 .6 .2v2.3M189.5 152.1h-15v.1h1M191.7 151.2v2.7l.7 .2-1.4 .2 .7 .2v2.3M191.7 152.1h43.5v.1h-1M191.7 154.8h5.7M191.7 153h4.9M191.7 153.3h5.7M192 153l-.3 .3M192.6 153l-.3 .3M193.1 153l-.3 .3"/>
<path d="M193.6 153l-.3 .3M194.2 153l-.4 .3M194.7 153l-.3 .3M195.2 153l-.3 .3M195.8 153l-.3 .3M196.3 153l-.3 .3M196.6 153h.1M196.7 154.8h.1M196.7 154.7h-.1M196.7 153.4h.1M196.7 153.4l-.1 1.4M196.7 153.7h.1"/>
<path d="M196.7 153h.1M196.7 153.7v1M196.8 153h.1M196.8 152.8h-.2v.2M196.8 153h.2M196.8 153l-.3 .3M196.9 153.7h.1M197 153h.1M197 153.4h.1M197.1 153h.1M197.1 153.4l.4 .2M197.1 152.7l.3 .1 .1 .6"/>
<path d="M197.1 153.6l-.2 .1M197.3 154.8h-.6M197.3 154.7h-.1M197.4 153.6h.1M197.4 154.8h.1M197.4 154.6h.1M197.4 154.7v.1M197.4 155.2h.1M197.4 154.8l.1 .5-.1-.2M197.4 156.1l-.2-.2v1.3l.2-.1M197.4 153h-.3M197.4 152.1v.2l-.6 .5"/>
<path d="M197.4 153v.6M197.4 155.2v.2M197.4 153l-.4 .3M197.4 154.6v.2M197.4 154.1h.1M197.4 154.1l.2-.2v.8l-.1 .2-.1-.2M197.4 153.8v.3M197.5 154.6h.1M197.5 154.6h-.2v.1M197.5 153.5v.1M197.5 154.6h-.1M197.5 155.4l-.1 .4"/>
<path d="M197.5 153.4h.2M197.5 155.4v2.2h-.1v-1.8M197.5 155.6h4.8M197.5 156.1h1.9M197.5 157.1h4.8M197.6 153.5h.1M197.6 153.5h-.1M197.6 153.5l-.1 .2-.4-.1M197.6 153.5l-.1 .1M197.6 153.5v.3h-.2M197.6 152.2l-.5 .5M197.7 152.2h-.1"/>
<path d="M197.7 152.2h4.5M197.7 154.8h-.1M197.7 153.4h.1M197.8 153.4a.34 .34 0 0 1 .5 .3l-.3-.2-.2 .1-.1 .1 .3 .4M197.8 154.7h-.1M198 154h.1M198 154.1l-.2 .1v.3h.3l.1-.1M198.2 154.4h.1l-.1 .3h-.4M199.4 155.8h1M199.4 155.6v.1M199.5 155.8l.1 .3 .7-.1M199.7 155.1v.3"/>
<path d="M199.7 154.7v.2l.4-.1M199.7 155.8v.2M199.7 156l-.1 .1M199.7 156l.1 .1M199.7 154.5l.2-.3-.2 .1v.4h.4M200 154.7l-.1-.5 .2 .1v.5M200.1 156l-.1 .1M200.1 155.8v.2M200.1 156l.1 .1M200.1 155v.4M200.1 154.8v.2l-.4 .1v-.2M200.1 155.2l-.4 .1"/>
<path d="M200.3 155.8v.2M200.4 155.6v.1M200.4 156.1h1.9M201.5 154.4l.2 .3h.3M201.5 153.6l.4-.1 .1 .1v.3l-.2 .1M201.6 154.4h-.1M201.8 154v.1M201.8 154.1l.2 .1v.3h-.3l-.1-.1M201.8 154h.1M202 154.7h.1M202 153.4a.37 .37 0 0 0-.5 .3M202.1 154.8l.1 .1-.1 .4h-4.4v-.4"/>
<path d="M202.1 154.7v.1M202.2 152.2h.1M202.2 152.2l.5 .6M202.2 153.5l.2 .1M202.2 153.5v.3h.2M202.2 155.4l.2 .4M202.3 153.5h.1M202.3 153.5v.2l.4-.1 .3 .1M202.3 155.4v2.2h.1v-1.8M202.3 154.6h.1M202.4 154.6h.1M202.4 153.5v.1"/>
<path d="M202.4 153.3l-.4 .1M202.4 152.9v.4M202.4 153.6h.1M202.4 153.8l.1 .1M202.4 154.1l-.2-.2v.8l.1 .2 .1-.2M202.4 154.1h.1M202.4 156.1l.2-.2v1.3l-.2-.1M202.5 154l-.1 .1M202.5 153.6h-.1M202.5 155.2h.1M202.5 154.7h.1M202.5 154.8l-.2 .5 .1-.2"/>
<path d="M202.5 152.1v.2l.5 .5M202.5 153.9v.1M202.5 154.6v.2M202.5 155.2v.2M202.5 153.3h26.4M202.5 154.8h.1M202.5 154.8h26.4M202.5 154.6l.1 .1M202.6 154.8h.5M202.7 152.8l-.3 .1M202.8 153h.1M202.8 153h-.3v.6"/>
<path d="M202.8 153.4l-.4 .2M202.8 153.4h.1M202.9 153h.2M202.9 153l-.3 .3M203 153.7h.1M203 152.8h.2v.2M203.1 153h.1M203.1 153.7h-.1M203.1 153.7h.1M203.1 154.8h.1M203.2 153.4h.1M203.2 154.8h.1"/>
<path d="M203.2 153.7v1M203.2 153.4v1.4M203.5 153l-.4 .3M204 153l-.3 .3M204.5 153l-.3 .3M205.1 153l-.4 .3M205.6 153l-.3 .3M206.1 153l-.3 .3M206.7 153l-.4 .3M207.2 153l-.3 .3M207.7 153l-.3 .3M208.3 153l-.4 .3"/>
<path d="M208.8 153l-.4 .3M209.3 153l-.3 .3M209.8 153l-.3 .3M210.4 153l-.3 .3M210.9 153l-.3 .3M211.5 153l-.4 .3M212 153l-.4 .3M212.5 153l-.3 .3M213 153l-.3 .3M213.6 153l-.3 .3M214.1 153l-.3 .3M214.7 153l-.4 .3"/>
<path d="M215.2 153l-.4 .3M215.7 153l-.3 .3M216.2 153l-.3 .3M216.8 153l-.3 .3M217.3 153l-.3 .3M217.8 153l-.3 .3M218.4 153l-.3 .3M218.9 153l-.3 .3M219.4 153l-.3 .3M220 153l-.4 .3M220.5 153l-.3 .3M221 153l-.3 .3"/>
<path d="M221.6 153l-.3 .3M222.1 153l-.3 .3M222.6 153l-.3 .3M223.2 153l-.4 .3M223.7 153l-.3 .3M224.2 153l-.3 .3M224.8 153l-.3 .3M225.3 153l-.3 .3M225.8 153l-.3 .3M226.4 153l-.4 .3M226.9 153l-.3 .3M227.4 153l-.3 .3"/>
<path d="M228 153l-.4 .3M228.1 153h.2M228.1 153h-24.9M228.2 154.8h.1M228.2 153.4h.1M228.2 153.4l-.1 1.4M228.3 154.8h-.1M228.3 153.7h.1M228.3 154.8h.5M228.3 153.7l-.1 1M228.3 153h.1M228.3 153h.2"/>
<path d="M228.4 152.8h-.1M228.4 153.7h.1M228.5 153l-.3 .3M228.5 153h.1M228.6 153.4h.1M228.6 153h.1M228.6 153.6l-.2 .1M228.6 153.4l.3 .2 .1-.1M228.6 153h.3v.6M228.8 154.7h.1M228.9 154.8h.1M228.9 152.1v.2l-.5 .5h-.3v.2"/>
<path d="M228.9 153.1l-.2 .2M228.9 153.6h.1M228.9 154.6h.1M228.9 153.8v.1M228.9 153.6l.3-.1v.3h-.2l-.1 .3M228.9 154.1l.3-.2v.8l-.1 .1-.2-.2 .2 .7-.2-.2v.3M229 153.6h.1M229 154.1h.1M229 154.6h-.2v.1M229 154.6h.1M229 152.9v.4l.4 .1M229.1 153.5h-.1"/>
<path d="M229.1 153.5h.1M229.1 153.5v.2l-.5-.1M229.2 152.2l-.5 .5 .3 .2M229.2 152.2h.1M229.2 152.2h4.7M229.3 153.4a.34 .34 0 0 1 .6 .3l-.4-.2-.2 .1 .1 .3 .1 .1M229.4 154.7l-.2 .1 .1 .5 4.7-.1M229.5 152.2h.1M229.5 154h.1M229.6 154v.1M229.6 154.1l-.2 .1-.1 .3h.4l.1-.1M229.8 154.4h.1a.35 .35 0 0 1-.5 .3"/>
<path d="M229.8 157.2h-.8v.8h.8M229.8 157.4v.8l.2-.1M230 156.1l-.2-.2v1.3l.2-.1M230.1 155.4l-.1 .4M230.1 155.6h4.8M230.1 158.1h4.8M230.1 156.1h1.9M230.1 157.1h4.8M230.1 155.4v3.2h-.1v-2.8M232 155.6v.1M232.1 155.8h.9M232.1 155.8v.3l.2-.1"/>
<path d="M232.2 156.1h.6M232.3 155l.4 .1v.3M232.3 155v.4M232.3 154.8v.2M232.3 155.2l.4 .1M232.3 156l.1 .1M232.3 155.8v.2M232.3 154.7h.4M232.7 154.5l-.2-.3-.1 .5M232.7 154.7v-.4l-.2-.1-.2 .1v.5M232.7 154.7v.2l-.4-.1M232.7 155.8v.2"/>
<path d="M232.7 154.9v.2M232.8 156.1l-.1-.1-.1 .1M232.9 156l-.1 .1M232.9 155.8v.2M233 155.6v.1M233 156.1h1.9M233.3 140.1h5.9l.3-1.5 .8 2.8 .6-1.3h5.6v4.8l1.5 .4-2.8 .8 1.3 .6v4.6h-13.2zM233.7 154v.1M233.7 154h.1M233.7 154.1h.1M233.7 154.1l.2 .1v.3h-.3l-.2-.2a.36 .36 0 0 0 .6 .4M233.7 155.4h.1"/>
<path d="M233.9 152.2h.1M234 153.4a.34 .34 0 0 0-.4 0 .34 .34 0 0 0-.2 .3l.2-.2 .3 .1v.3l-.2 .1M234 152.3v1.1M234 154.7v.5M234.2 152.2l-.1 3 1.1 .1v.1h-43.5M234.8 155.4l.2 .4M234.9 155.4v3.2h.1v-2.8M235 156.1l.2-.2v1.3l-.2-.1M235.2 140.1l-1.9 1.8M235.2 157.4v.8l-.2-.1M235.2 158h1.5M235.2 157.2h1.5"/>
<path d="M235.9 151.7h1.3M236.1 151.8l-.1 .5 .1 .1 .2-.1M236.2 152.4h.7M236.2 151.3v.2M236.3 152.3l.2 .1 .5-.1M236.3 151.8v.5M236.5 159.1l.3 .3M236.5 159.2l-.3-.7h.1l.3 .6 .2 .2M236.6 156.3a.44 .44 0 0 1 .5-.4 .44 .44 0 0 1 .4 .4v2.5a.43 .43 0 0 1-.4 .5 .43 .43 0 0 1-.5-.5M236.7 156.3v2.5M236.8 151.8v.5M236.8 151.3v.2"/>
<path d="M236.9 159.3h.4M237 151.8v.5M237.7 159l-.4 .3M237.8 140.1l-4.5 4.5M238 157.7h.1M238 156.6a.98 .98 0 0 0 0 1.1M238 151.7l.2 .2v2.2h.2M238 151.5l.3 .2 .1 .2v2.2M238 151.5h-4.1v.2h4.1M238.1 158.1l-.4 .9M238.1 155.7l-.1-.1h-1.7v-.2h1.7l.2 .3M238.1 156.7h-.1v1"/>
<path d="M238.1 155.7v2.5M238.4 152.2h.2v1.8l-.2 .5M238.4 156.8h.3v.2M238.4 157.4h.3M238.4 154.5v3.4h-.2M238.4 157h.3M238.4 154.1l-.2 .4v3.7l-.5 1.1-.8 .1M238.4 154.4v.1M238.7 157v.4M238.7 157.4v.2h-.3M238.8 157h.4v.4h-.4M238.8 156.9v.6"/>
<path d="M238.9 157v.3M239.1 157v.4M240.1 140.5l-6.8 6.8M243.2 140.1l-9.9 9.8M245.2 146.1l-5.3 5.2M245.9 140.1l-11.3 11.2M246.5 142.1l-9.2 9.2M246.5 144.7l-1.3 1.4M246.5 147.4l-3.9 3.9M246.5 150.1l-1.2 1.2"/>
<circle cx="158.1" cy="39.7" r=".1"/>
<circle cx="159" cy="39.7" r=".1"/>
<circle cx="243.7" cy="39.7" r=".1"/>
<circle cx="244.6" cy="39.7" r=".1"/>
<circle cx="158" cy="53.5" r=".1"/>
<circle cx="158.1" cy="41.2" r=".1"/>
<circle cx="158.5" cy="51.8" r=".1"/>
<circle cx="158.5" cy="53.3" r=".1"/>
<circle cx="158.7" cy="53.8" r=".05"/>
<circle cx="158.8" cy="53.8" r=".05"/>
<circle cx="159" cy="41.2" r=".1"/>
<circle cx="159.1" cy="53.5" r=".1"/>
<circle cx="243.6" cy="53.5" r=".1"/>
<circle cx="243.7" cy="41.2" r=".1"/>
<circle cx="243.9" cy="53.8" r=".04"/>
<circle cx="244" cy="53.8" r=".04"/>
<circle cx="244.1" cy="53.3" r=".1"/>
<circle cx="244.1" cy="51.8" r=".1"/>
<circle cx="244.6" cy="41.2" r=".1"/>
<circle cx="244.7" cy="53.5" r=".1"/>
<circle cx="118.2" cy="78" r=".58"/>
<circle cx="158" cy="68.6" r=".1"/>
<circle cx="158.5" cy="68.3" r=".1"/>
<circle cx="158.5" cy="66.9" r=".1"/>
<circle cx="159.1" cy="68.6" r=".1"/>
<circle cx="243.6" cy="68.6" r=".1"/>
<circle cx="244.1" cy="68.3" r=".1"/>
<circle cx="244.1" cy="66.9" r=".1"/>
<circle cx="244.7" cy="68.6" r=".1"/>
<circle cx="114.2" cy="96.3" r=".22"/>
<circle cx="158" cy="98.2" r=".1"/>
<circle cx="158" cy="83.7" r=".1"/>
<circle cx="158.5" cy="97.9" r=".1"/>
<circle cx="158.5" cy="96.5" r=".1"/>
<circle cx="158.5" cy="82" r=".1"/>
<circle cx="158.5" cy="83.4" r=".1"/>
<circle cx="158.7" cy="98.5" r=".04"/>
<circle cx="158.7" cy="83.9" r=".04"/>
<circle cx="158.8" cy="83.9" r=".04"/>
<circle cx="158.8" cy="98.5" r=".04"/>
<circle cx="159.1" cy="98.2" r=".1"/>
<circle cx="159.1" cy="83.7" r=".1"/>
<circle cx="243.6" cy="83.7" r=".1"/>
<circle cx="243.6" cy="98.2" r=".1"/>
<circle cx="244.1" cy="96.5" r=".1"/>
<circle cx="244.1" cy="82" r=".1"/>
<circle cx="244.1" cy="83.4" r=".1"/>
<circle cx="244.1" cy="97.9" r=".1"/>
<circle cx="244.7" cy="83.7" r=".1"/>
<circle cx="244.7" cy="98.2" r=".1"/>
<circle cx="114" cy="101.2" r=".2"/>
<circle cx="114.2" cy="106.3" r=".22"/>
<circle cx="114.6" cy="101.2" r=".2"/>
<circle cx="117.8" cy="100.7" r=".5"/>
<circle cx="117.8" cy="100.7" r=".71"/>
<circle cx="118.9" cy="102.4" r=".5"/>
<circle cx="118.9" cy="102.4" r=".71"/>
<circle cx="158.2" cy="112.2" r=".1"/>
<circle cx="158.2" cy="109.9" r=".1"/>
<circle cx="158.2" cy="110.8" r=".1"/>
<circle cx="158.5" cy="108.1" r=".1"/>
<circle cx="244.2" cy="108.1" r=".1"/>
<circle cx="244.5" cy="112.2" r=".1"/>
<circle cx="244.5" cy="110.8" r=".1"/>
<circle cx="244.5" cy="109.9" r=".1"/>
<circle cx="117.8" cy="143.4" r=".56"/>
<circle cx="181.3" cy="153.5" r=".18"/>
<circle cx="196.8" cy="153.5" r=".18"/>
<circle cx="203" cy="153.5" r=".18"/>
<circle cx="228.4" cy="153.5" r=".18"/>
</g>
<!-- layer: SECTION CUTS -->
<g fill="none" stroke="#000" stroke-width=".25">
<path d="M220.1 31.9h-8.6v8.7M211.5 42.2v1.6M211.5 45.4v7.9M211.5 54.9v1.6M211.5 58.1v7.9M211.5 67.6v1.6M211.5 70.8v7.9M161.9 91.1h-7.3v8.6M163.4 91.1h1.6M166.6 91.1h8M176.1 91.1h1.6M179.3 91.1h8"/>
<path d="M188.8 91.1h1.6M192 91.1h8M201.5 91.1h1.6M204.7 91.1h8M211.5 80.3v1.6M211.5 83.5v7.9M211.5 93v1.6M211.5 96.2v7.9M214.2 91.1h1.6M217.4 91.1h8M226.9 91.1h1.6M230.1 91.1h8"/>
<path d="M239.6 91.1h1.6M242.8 91.1h7.3v8.6M211.5 105.7v1.6M211.5 108.9v8.7h8.6"/>
</g>
<path d="M220.1 31.5l2.7 .4-2.7 .5zM154.2 99.7h.9l-.5 2.7zM249.6 99.7h.9l-.4 2.7zM220.1 117.1l2.7 .5-2.7 .4z" fill="#000" stroke="#000" stroke-width=".2"/>
<!-- layer: TITLE BLOCK -->
<g fill="none" stroke="#000" stroke-width=".25">
<path d="M3.2 3.3h272.6v209.4h-272.6zM235 8.2h36v10.4h-36zM235 15.1h36M244.5 11.7h26.5M244.5 8.2v10.4M3.2 136.6h57.1M3.2 132.5h57.1M3.2 128.6h57.1v56.1h-57.1M28.4 132.5v52.2M3.2 140.8h57.1M3.2 145.2h57.1M29.5 141.7h2.4v2.3h-2.4z"/>
<path d="M29.5 146.9h2.4v2.3h-2.4zM29.5 150.8h2.4v2.3h-2.4zM29.5 154.7h2.4v2.3h-2.4zM29.5 158.6h2.4v2.3h-2.4zM38.9 141.7h2.4v2.3h-2.4zM29.5 162.5h2.4v2.3h-2.4zM29.5 168.7h2.4v2.3h-2.4zM29.5 172.6h2.4v2.3h-2.4zM29.5 176.4h2.4v2.4h-2.4zM3.2 196.3h179.2M3.2 192.1h179.2v20.6M29.5 180.3h2.4v2.3h-2.4z"/>
<path d="M29.6 192.1v20.6M71.1 192.1v20.6M100.6 192.1v20.6M3.2 208.6h67.9M3.2 204.4h67.9M3.2 200.4h67.9M209.6 207h43.2M230.9 201.3v11.4M252.8 201.3v11.4M275.8 201.3h-66.2v11.4"/>
</g>
<!-- layer: 0 -->
<path d="M257.8 11.7v6.9" fill="none" stroke="#000" stroke-width=".25"/>
<g font-size="7.2">
<text x="225.6" y="186.4">ALUMINUM</text>
<text x="224.1" y="195">SECTIONAL</text>
</g>
<g font-size="2.4">
<text x="245.7" y="11.1">STANDARD MAX. VALUES</text>
<text x="236.6" y="12.7">MODEL</text>
<text x="238.1" y="17.8">511</text>
<text x="248.1" y="14.4">WIDTH</text>
<text x="249.3" y="17.8">16' 2&quot;</text>
<text x="260.7" y="14.4">HEIGHT</text>
<text x="261.6" y="17.8">16' 1&quot;</text>
<text x="26.1" y="131.2">OPTIONS</text>
<text x="7.6" y="135.4">OPENING WIDTH</text>
<text x="7.4" y="143.6">DOOR TRACK SIZE</text>
<text x="7.6" y="139.6">OPENING HEIGHT</text>
<text x="33" y="143.7">2&quot;</text>
<text x="42.4" y="143.7">3&quot;</text>
<text x="6.5" y="148.4">GLAZING OPTIONS</text>
<text x="32.8" y="148.9">DSB GLASS</text>
<text x="33" y="152.8">ACRYLIC</text>
<text x="32.9" y="160.6">CLEAR POLYCARBONATE</text>
<text x="32.9" y="156.7">TEMPERED GLASS</text>
<text x="32.8" y="167.3">POLYCARBONATE</text>
<text x="32.8" y="164.5">MULTI-WALL</text>
<text x="32.9" y="170.7">WIRE GLASS</text>
<text x="32.8" y="178.5">POLYCARBONATE</text>
<text x="32.8" y="174.6">LOW E</text>
<text x="32.8" y="182.3">LAMINATE</text>
<text x="8.4" y="195.2">COMPONENT</text>
<text x="42.9" y="195.1">MATERIAL</text>
<text x="79" y="195">OPERATION</text>
<text x="102" y="195.2">NOTES:</text>
<text x="6.9" y="203.2">HINGES/FIXTURES</text>
<text x="11" y="199.2">MATERIAL</text>
<text x="37.8" y="199.1">204R-1 CLEAR ANODIZED</text>
<text x="40.9" y="203.3">GALVANIZED STEEL</text>
<text x="101.9" y="199.1">- WARRANTY: 1-YEAR LIMITED; 3-YEAR LIMITED POWDER COAT FINISH</text>
<text x="210.4" y="203.6">DWG. NO.</text>
<text x="230.7" y="199.8">511 ALUMINUM GLASS DOOR</text>
<text x="231.4" y="203.4">DATE:</text>
<text x="13.2" y="207.3">LOCK</text>
<text x="34.4" y="207.2">GALVANIZED, INTERIOR-MOUNTED</text>
<text x="76.5" y="205.6">MANUAL PULL ROPE</text>
<text x="210.3" y="209.1">SHEET</text>
<text x="231.6" y="209">BY:</text>
<text x="8.6" y="211.5">WEATHERSTRIP</text>
<text x="43.5" y="211.6">FLEXIBLE PVC</text>
</g>
<g font-size="2">
<text x="198.7" y="29.6">ONE HS-1 STRUT TOP AND BOTTOM RAIL</text>
<text x="223.8" y="32.9">B</text>
<text x="101.6" y="73.7">1&quot; LAP</text>
<text x="145.4" y="77.2">OPENING</text>
<text x="146.4" y="74.9">FINISH</text>
<text x="257.3" y="76.7">HEIGHT</text>
<text x="258" y="74.3">DOOR</text>
<text x="66.2" y="81.4">ADJUSTABLE TOP FIXTURE</text>
<text x="68.6" y="92.2">GRADUATED END HINGE</text>
<text x="81.2" y="103.1">JOINT SEAL</text>
<text x="154.1" y="105">A</text>
<text x="249.5" y="105">A</text>
<text x="120.5" y="111.7">1 3/4&quot; THICK</text>
<text x="224" y="117.9">B</text>
<text x="196.1" y="121.6">ELEVATION</text>
<text x="196.8" y="136.4">FINISH OPENING</text>
<text x="198.4" y="133.2">DOOR WIDTH</text>
<text x="75.1" y="138">BOTTOM FIXTURE</text>
<text x="160.2" y="166.6">END HINGE</text>
<text x="203" y="167.8">HINGE</text>
<text x="203.1" y="165.4">CENTER</text>
<text x="242.5" y="166.6">GALVANIZED DOOR</text>
<text x="242.5" y="169">TRACKS</text>
<text x="108.5" y="174.3">SECTION B-B</text>
<text x="195.3" y="174.3">SECTION A-A</text>
</g>
</svg>
